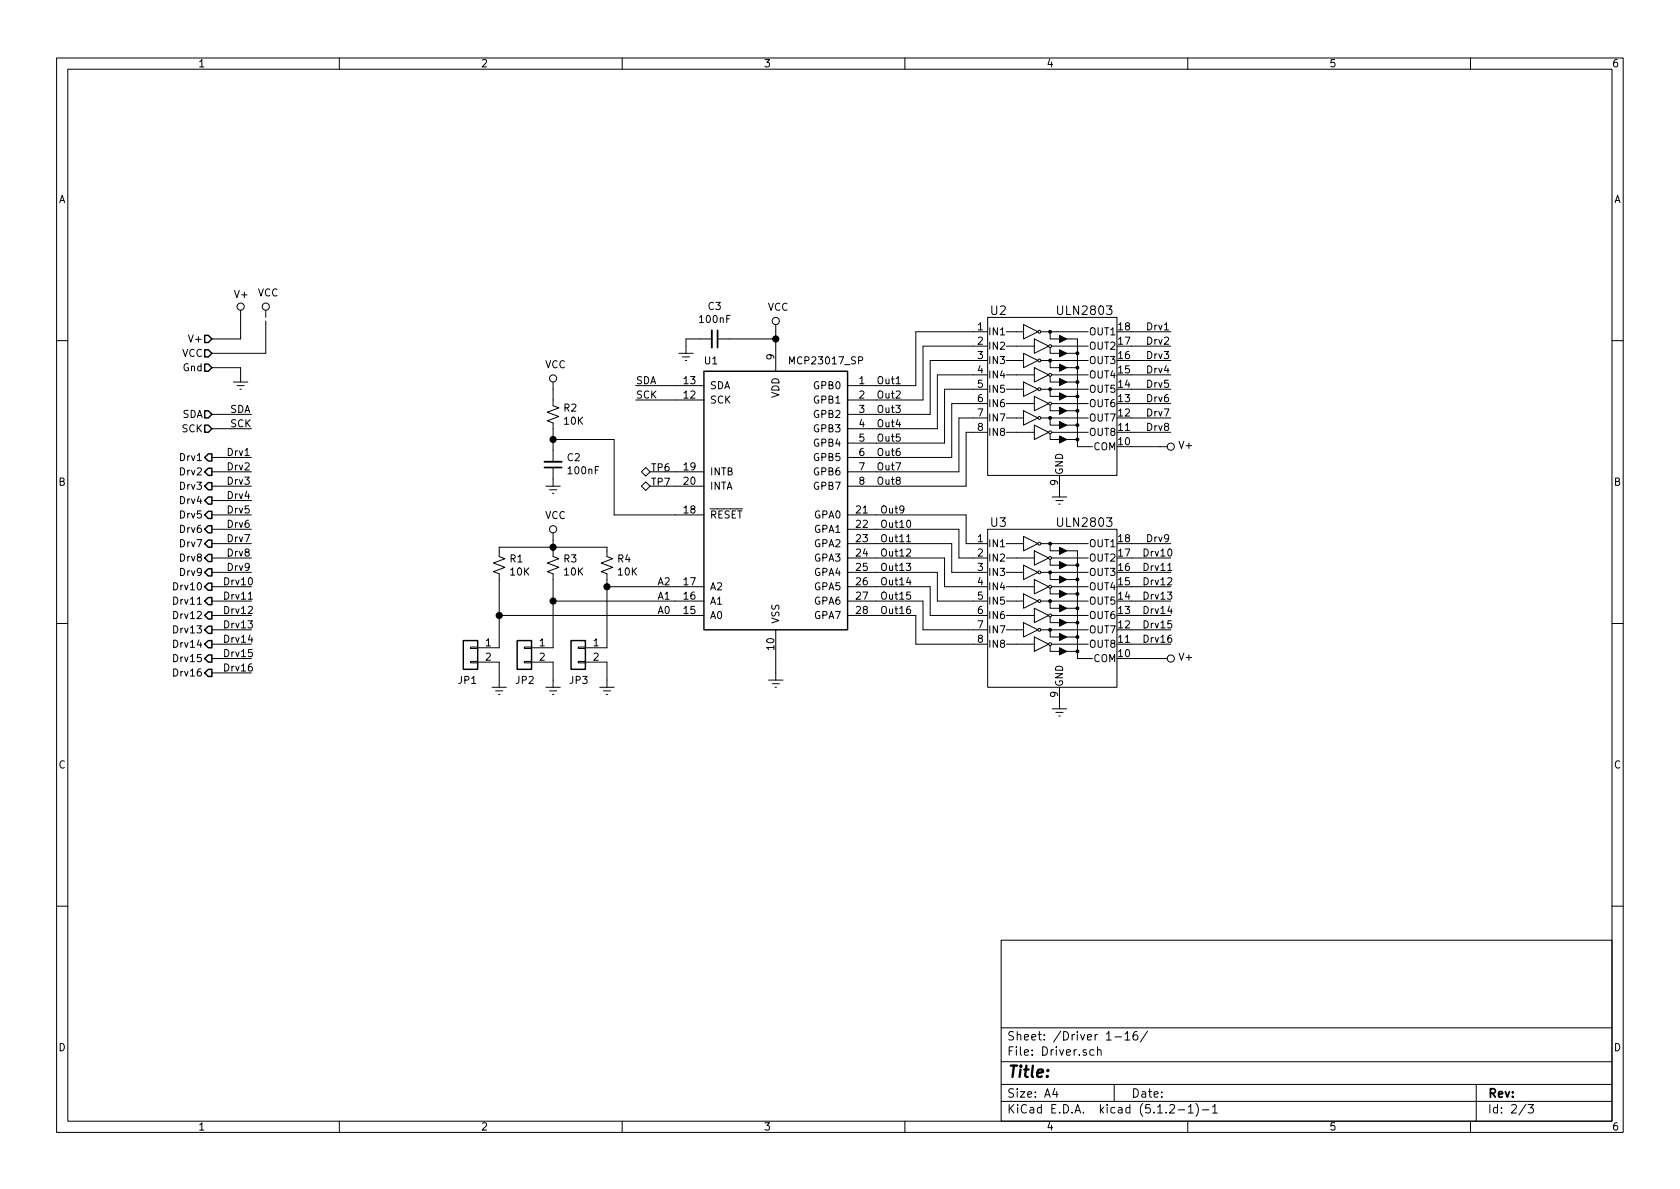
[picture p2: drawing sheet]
<svg xmlns="http://www.w3.org/2000/svg" width="297mm" height="210mm" viewBox="0 0 297 210" stroke-linecap="round" stroke-linejoin="round" font-family="sans-serif">
<g fill="none" stroke="#000" stroke-width=".18">
<path d="M10 10.3h277v189.9h-277zM12 12.2h273v186.1h-273zM60 10.3v1.9M110 10.3v1.9M160 10.3v1.9M210 10.3v1.9M260 10.3v1.9M42.5 54.9v5h-5M47 56.8v5.7h-9.5M47 54.9v1.2M125.9 59.9h-4.6v2.6M126.9 59.9h10.3"/>
<path d="M137.2 57.4v8.3M174.6 56.1h22.9v28h-22.9zM174.6 58.7h-12.7v9.5h-12M177.9 58.7h3.1M181 57.4l2.5 1.3-2.5 1.2zM182.9 59.9l2.5 1.3-2.5 1.3zM184 58.7h1.5M185.7 58.8v1.1h1.6M185.9 58.7h6.5M188.6 59.9h1.9v19.1h2.7M200 58.7h7M205.9 58.3h.7"/>
<path d="M10 60.2h2M37.5 73.3h6.9M37.5 75.8h6.9M37.5 65h5v2.6M41.3 67.6h2.5M41.9 68.2h1.3M42.4 68.8h.3M97.8 67.6v4.1l1 .4-2 .8 2 .8-2 .7 1 .4v6.9M97.8 77.7h10.8v13.4h15.9M112.4 68.2h12.1M112.4 70.7h12.1M120 62.5h2.6"/>
<path d="M120.6 63.1h1.3M121.2 63.7h.2M158.4 67.9h.8M174.6 61.2h-11.4v9.5h-13.3M174.6 73.9h-5.1v9.5h-19.6M174.6 76.4h-3.8v9.6h-20.9M174.6 63.7h-10.1v9.6h-14.6M174.6 66.3h-8.9v9.5h-15.8M174.6 68.8h-7.6v9.6h-17.1M174.6 71.4h-6.3v9.5h-18.4M177.9 63.7h3.1M177.9 76.4h5"/>
<path d="M177.9 73.9h3.1M177.9 71.4h5M177.9 68.8h3.1M177.9 66.3h5M177.9 61.2h5M181 72.6l2.5 1.3-2.5 1.3zM181 67.6l2.5 1.2-2.5 1.3zM181 62.5l2.5 1.2-2.5 1.3zM182.9 75.2l2.5 1.2-2.5 1.3zM182.9 70.1l2.5 1.3-2.5 1.2zM182.9 65l2.5 1.3-2.5 1.3zM184 63.7h1.5"/>
<path d="M184 73.9h1.5M184 68.8h1.5M185.7 76.7v1h1.6M185.7 74v1.2h1.6M185.7 71.6v1h1.6M185.7 69v1.1h1.6M185.7 66.5v1.1h1.6M185.7 63.9v1.1h1.6M185.7 61.5v1h1.6M185.9 63.7h6.5M185.9 76.4h6.5M185.9 73.9h6.5"/>
<path d="M185.9 71.4h6.5M185.9 68.8h6.5M185.9 66.3h6.5M185.9 61.2h6.5M188.6 62.5h1.9M188.6 77.7h1.9M188.6 75.2h1.9M188.6 72.6h1.9M188.6 70.1h1.9M188.6 67.6h1.9M188.6 65h1.9M200 63.7h7"/>
<path d="M200 79h6.4M200 76.4h7M200 73.9h7M200 71.4h7M200 68.8h7M200 66.3h7M200 61.2h7M285 60.2h2M37.5 91.1h6.9M37.5 83.4h6.9M37.5 86h6.9M37.5 93.6h6.9"/>
<path d="M37.5 96.1h6.9M37.5 98.7h6.9M37.5 80.9h6.9M37.5 88.5h6.9M43.3 80.6h.8M96.5 86h2.6M97.2 86.6h1.2M97.7 87.2h.2M97.8 94.2v4.2l1 .4-2 .8 2 .7-2 .8 1 .4v13h-3.8M97.8 82.7v3.3M113.4 86l.8-.8 .7 .8-.7 .7zM114.2 82.7l.7 .7-.7 .8-.8-.8z"/>
<path d="M117.5 83.4h7M117.5 86h7M149.9 98.7h17.1v5.1h7.6M149.9 91.1h20.9v5h3.8M149.9 93.6h19.6v5.1h5.1M149.9 96.1h18.4v5.1h6.3M160.2 99.6h.8l-.4 .5 .4 .1-.1 .6-.5 .1-.2-.1M160.3 97.2l.5-.1 .2 .3v.2l-.8 .7h.8M160.3 95.8h.7M160.4 92.1l.2-.1a.69 .69 0 0 1 .4 .6 .69 .69 0 0 1-.4 .7l-.2-.3-.1-.2zM174.6 93.6h22.9v27.9h-22.9zM177.9 96.1h3.1"/>
<path d="M177.9 98.7h5M181 99.9l2.5 1.3-2.5 1.3zM181 94.9l2.5 1.2-2.5 1.3zM182.9 97.4l2.5 1.3-2.5 1.2zM184 96.1h1.5M185.7 98.9v1h1.6M185.7 96.3v1.1h1.6M185.9 96.1h6.5M185.9 98.7h6.5M186.1 87.9h2.5M186.7 88.5h1.3M187.2 89.1h.3"/>
<path d="M187.3 84.1v3.8M188.6 97.4h1.9v19.1h2.7M188.6 99.9h1.9M200 96.1h7M200 98.7h7M10 110.3h2M37.5 108.8h6.9M37.5 106.3h6.9M37.5 103.8h6.9M37.5 101.2h6.9M37.5 116.5h6.9M37.5 113.9h6.9"/>
<path d="M37.5 111.4h6.9M37.5 119h6.9M43.9 107.4l.5-.2 .2 .4v.2l-.8 .7h.8M43.9 106h.7M44.2 112.3l-.3 .9h.8M83.2 117h1.3v.2h-1.3zM83.2 114.4h1.3v.3h-1.3zM84.5 114.5h3.8v-13l-1.1-.4 2.1-.8-2.1-.7 2.1-.8-1-.4v-1.6h19v1.6l1 .4-2 .8 2 .7-2 .8 1 .4v13h-3.8M84.5 117.1h3.8v4.4M88.3 108.8h36.2M92.7 117h1.3v.2h-1.3zM92.7 114.4h1.3v.3h-1.3z"/>
<path d="M94 117.1h3.8v4.4M97.8 106.3h26.7M102.2 117h1.3v.2h-1.3zM102.2 114.4h1.3v.3h-1.3zM103.5 117.1h3.8v4.4M107.3 103.8h17.2M137.2 111.4v8.9M149.9 108.8h12v5.1h12.7M149.9 103.8h14.6v5h10.1M149.9 106.3h13.3v5.1h11.4M149.9 101.2h15.8v5.1h8.9M160.6 102.1l-.3 .9h.8"/>
<path d="M160.9 107.2l-.4 .1a.87 .87 0 0 0 0 1.2l.5-.1v-.6l-.5-.1-.2 .3M161 104.7h-.6l-.1 .6 .2-.1 .4 .1 .1 .5-.2 .2-.5-.2M177.9 108.8h5M177.9 106.3h3.1M177.9 103.8h5M177.9 101.2h3.1M177.9 113.9h5M177.9 111.4h3.1M181 110.1l2.5 1.3-2.5 1.2zM181 105l2.5 1.3-2.5 1.3zM182.9 112.6l2.5 1.3-2.5 1.3zM182.9 107.6l2.5 1.2-2.5 1.3z"/>
<path d="M182.9 102.5l2.5 1.3-2.5 1.2zM184 106.3h1.5M184 101.2h1.5M184 111.4h1.5M185.7 114.2v1h1.6M185.7 111.5v1.1h1.6M185.7 109.1v1h1.6M185.7 106.4v1.2h1.6M185.7 104v1h1.6M185.7 101.3v1.2h1.6M185.9 108.8h6.5M185.9 106.3h6.5"/>
<path d="M185.9 103.8h6.5M185.9 101.2h6.5M185.9 113.9h6.5M185.9 111.4h6.5M188.6 115.2h1.9M188.6 112.6h1.9M188.6 110.1h1.9M188.6 107.6h1.9M188.6 105h1.9M188.6 102.5h1.9M200 108.8h7M200 106.3h7"/>
<path d="M200 103.8h7M200 101.2h7M200 116.5h6.4M200 113.9h7M200 111.4h7M206.5 102.3l.5-.1 .2 .3-.1 .2-.7 .7h.8M206.5 100.9h.7M206.8 107.2l-.3 .9h.8M285 110.3h2M87 121.5h2.5M87.6 122.2h1.3M88.1 122.8h.3"/>
<path d="M96.5 121.5h2.6M97.2 122.2h1.2M97.7 122.8h.2M106 121.5h2.6M106.7 122.2h1.2M107.2 122.8h.2M135.9 120.3h2.5M136.5 120.9h1.3M137 121.5h.3M186.1 125.3h2.5M186.7 126h1.3M187.2 126.6h.3"/>
<path d="M187.3 121.5v3.8M10 160.2h2M177 166.3h108v32h-108zM285 160.2h2M60 198.3v1.9M110 198.3v1.9M160 198.3v1.9M177 194.8h108M177 191.8h108M177 187.8h108M177 181.8h108M186.5 192.5l-.4 1h1"/>
<path d="M186.8 193v1M193.4 185.7l-.4-.1-.3 .3 .1 .6 .2 .1 .4-.1M194.1 185.7l.2-.1 .3 .1 .1 .9M194.1 185.1v1.5M197 191.8v3M197.1 183.4h1.2M198.9 182.8l.4-.4v1.5M198.9 183.9h.9M201 182.4a.59 .59 0 0 0-.7 .7l.1 .7 .2 .1 .5-.1 .1-.5-.2-.2-.4-.1-.3 .3M202.9 182.3l-1.3 2M206.8 195.5l.2-.2h.4l.2 .2 .1 .3-.1 .2-.8 .8h.9M208.3 196.3h1.2"/>
<path d="M210 198.3v1.9M210.1 195.8l.4-.5v1.5M210.1 196.8h.9M211.5 195.1a1.71 1.71 0 0 1 0 2.3M212.6 196.3h1.1M214.4 195.8l.4-.5v1.5M214.4 196.8h.8M260 198.3v1.9M261 191.8v6.5M269.8 195.2l-1.2 2M270.2 195.3h.9l-.5 .6 .4 .1v.7l-.2 .1-.6-.1"/>
<circle cx="42.5" cy="54.2" r=".63"/>
<circle cx="47" cy="54.2" r=".63"/>
<circle cx="137.2" cy="56.8" r=".63"/>
<circle cx="183.8" cy="58.7" r=".25"/>
<circle cx="97.8" cy="66.9" r=".63"/>
<circle cx="183.8" cy="73.9" r=".25"/>
<circle cx="183.8" cy="68.8" r=".25"/>
<circle cx="183.8" cy="63.7" r=".25"/>
<circle cx="185.7" cy="66.3" r=".25"/>
<circle cx="185.7" cy="71.4" r=".25"/>
<circle cx="185.7" cy="61.2" r=".25"/>
<circle cx="185.7" cy="76.4" r=".25"/>
<circle cx="207" cy="79" r=".63"/>
<circle cx="97.8" cy="93.6" r=".63"/>
<circle cx="183.8" cy="96.1" r=".25"/>
<circle cx="185.7" cy="98.7" r=".25"/>
<circle cx="183.8" cy="111.4" r=".25"/>
<circle cx="183.8" cy="101.2" r=".25"/>
<circle cx="183.8" cy="106.3" r=".25"/>
<circle cx="185.7" cy="108.8" r=".25"/>
<circle cx="185.7" cy="113.9" r=".25"/>
<circle cx="185.7" cy="103.8" r=".25"/>
<circle cx="207" cy="116.5" r=".63"/>
</g>
<g fill="none" stroke="#000" stroke-width=".25">
<path d="M36.2 59.3h.6l.7 .6-.7 .7h-.6zM36.2 72.6h.6l.7 .7-.7 .6h-.6zM36.2 75.2h.6l.7 .6-.7 .6h-.6zM36.2 61.8h.6l.7 .7-.7 .6h-.6zM36.2 64.4h.6l.7 .6-.7 .7h-.6zM124.5 65.7h25.4v45.7h-25.4zM36.2 88.5l.6-.6h.7v1.2h-.7zM36.2 91.1l.6-.7h.7v1.3h-.7zM36.8 80.3h.7v1.2h-.7l-.6-.6zM36.8 82.8h.7v1.3h-.7l-.6-.7zM36.8 85.3h.7v1.3h-.7l-.6-.6zM36.8 93h.7v1.2h-.7l-.6-.6z"/>
<path d="M36.8 95.5h.7v1.3h-.7l-.6-.7zM36.8 98h.7v1.3h-.7l-.6-.6zM36.2 111.4l.6-.7h.7v1.3h-.7zM36.8 100.6h.7v1.2h-.7l-.6-.6zM36.8 103.1h.7v1.3h-.7l-.6-.6zM36.8 105.7h.7v1.2h-.7l-.6-.6zM36.8 108.2h.7v1.3h-.7l-.6-.7zM36.8 113.3h.7v1.2h-.7l-.6-.6zM36.8 115.8h.7v1.3h-.7l-.6-.6zM36.8 118.4h.7v1.2h-.7l-.6-.6zM81.9 113.3h2.6v5.1h-2.6zM91.4 113.3h2.6v5.1h-2.6z"/>
<path d="M101 113.3h2.5v5.1h-2.5z"/>
</g>
<path d="M125.9 58.4v3.1M96.3 81.7h3" fill="none" stroke="#000" stroke-width=".33"/>
<path d="M126.9 58.4v3.1M96.3 82.7h3" fill="none" stroke="#000" stroke-width=".3"/>
<g fill="#000" stroke="#000" stroke-width=".25">
<circle cx="137.2" cy="59.9" r=".51"/>
<circle cx="97.8" cy="77.7" r=".51"/>
<circle cx="97.8" cy="96.8" r=".51"/>
<circle cx="88.3" cy="108.8" r=".51"/>
<circle cx="97.8" cy="106.3" r=".51"/>
<circle cx="107.3" cy="103.8" r=".51"/>
</g>
<g fill="#000" stroke="#000" stroke-width=".18">
<path d="M187.3 59.3l1.3 .6-1.3 .7zM187.3 77.1l1.3 .6-1.3 .7zM187.3 74.5l1.3 .7-1.3 .6zM187.3 72l1.3 .6-1.3 .7zM187.3 69.5l1.3 .6-1.3 .6zM187.3 66.9l1.3 .7-1.3 .6zM187.3 64.4l1.3 .6-1.3 .7zM187.3 61.8l1.3 .7-1.3 .6zM187.3 99.3l1.3 .6-1.3 .7zM187.3 96.8l1.3 .6-1.3 .6zM187.3 114.5l1.3 .7-1.3 .6zM187.3 112l1.3 .6-1.3 .7z"/>
<path d="M187.3 109.5l1.3 .6-1.3 .6zM187.3 106.9l1.3 .7-1.3 .6zM187.3 104.4l1.3 .6-1.3 .7zM187.3 101.8l1.3 .7-1.3 .6z"/>
<circle cx="185.7" cy="58.7" r=".25"/>
<circle cx="185.7" cy="63.7" r=".25"/>
<circle cx="185.7" cy="73.9" r=".25"/>
<circle cx="185.7" cy="68.8" r=".25"/>
<circle cx="190.5" cy="72.6" r=".25"/>
<circle cx="190.5" cy="65" r=".25"/>
<circle cx="190.5" cy="62.5" r=".25"/>
<circle cx="190.5" cy="70.1" r=".25"/>
<circle cx="190.5" cy="77.7" r=".25"/>
<circle cx="190.5" cy="75.2" r=".25"/>
<circle cx="190.5" cy="67.6" r=".25"/>
<circle cx="185.7" cy="96.1" r=".25"/>
<circle cx="190.5" cy="99.9" r=".25"/>
<circle cx="185.7" cy="111.4" r=".25"/>
<circle cx="185.7" cy="106.3" r=".25"/>
<circle cx="185.7" cy="101.2" r=".25"/>
<circle cx="190.5" cy="102.5" r=".25"/>
<circle cx="190.5" cy="107.6" r=".25"/>
<circle cx="190.5" cy="105" r=".25"/>
<circle cx="190.5" cy="115.2" r=".25"/>
<circle cx="190.5" cy="110.1" r=".25"/>
<circle cx="190.5" cy="112.6" r=".25"/>
</g>
<text font-size="2.8" x="178" y="190.5">Title:</text>
<g font-size="2.1">
<text x="175.2" y="55.7">U2</text>
<text x="187.2" y="55.7">ULN2803</text>
<text x="175.2" y="93.2">U3</text>
<text x="187.2" y="93.2">ULN2803</text>
<text x="178" y="184">Sheet: /Driver 1-16/</text>
<text x="178" y="186.7">File: Driver.sch</text>
<text x="178" y="196.9">KiCad E.D.A. kicad (5.1.2-1)-1</text>
<text x="178" y="194.1">Size: A4</text>
<text x="200" y="194.1">Date:</text>
<text x="263" y="194.1">Rev:</text>
<text x="263" y="196.9">Id: 2/3</text>
</g>
<g font-size="1.8">
<text x="35" y="11.9">1</text>
<text x="85" y="11.9">2</text>
<text x="135" y="11.9">3</text>
<text x="185" y="11.9">4</text>
<text x="235" y="11.9">5</text>
<text x="285" y="11.9">6</text>
<text x="10.4" y="35.9">A</text>
<text x="285.4" y="35.9">A</text>
<text x="41.3" y="52.7">V+</text>
<text x="45.6" y="52.4">VCC</text>
<text x="123.8" y="57.1">100nF</text>
<text x="125.2" y="54.8">C3</text>
<text x="135.7" y="55">VCC</text>
<text x="172.9" y="58.4">1</text>
<text x="174.7" y="59.3">IN1</text>
<text x="192.7" y="59.3">OUT1</text>
<text x="197.8" y="58.4">18</text>
<text x="202.6" y="58.4">Drv1</text>
<text x="32.2" y="63.1">VCC</text>
<text x="32.4" y="65.7">Gnd</text>
<text x="33.7" y="60.6">V+</text>
<text x="96.4" y="65.1">VCC</text>
<text x="124.6" y="64.4">U1</text>
<text x="136.9" y="63.6" transform="rotate(-90 136.9 63.6)">9</text>
<text x="140" y="64.4">MCP23017_SP</text>
<text x="172.9" y="61">2</text>
<text x="172.9" y="63.5">3</text>
<text x="174.7" y="61.8">IN2</text>
<text x="174.7" y="64.4">IN3</text>
<text x="192.7" y="64.4">OUT3</text>
<text x="192.7" y="61.8">OUT2</text>
<text x="197.8" y="63.5">16</text>
<text x="197.8" y="61">17</text>
<text x="202.6" y="61">Drv2</text>
<text x="202.6" y="63.5">Drv3</text>
<text x="112.4" y="67.9">SDA</text>
<text x="112.4" y="70.5">SCK</text>
<text x="121" y="70.5">12</text>
<text x="121" y="67.9">13</text>
<text x="125.5" y="71.4">SCK</text>
<text x="125.5" y="68.8">SDA</text>
<text x="137.8" y="70.4" transform="rotate(-90 137.8 70.4)">VDD</text>
<text x="144" y="68.8">GPB0</text>
<text x="144" y="71.4">GPB1</text>
<text x="151.9" y="67.9">1</text>
<text x="151.9" y="70.5">2</text>
<text x="154.9" y="67.9">Out1</text>
<text x="154.9" y="70.5">Out2</text>
<text x="172.9" y="66">4</text>
<text x="172.9" y="68.6">5</text>
<text x="172.9" y="71.1">6</text>
<text x="174.7" y="66.9">IN4</text>
<text x="174.7" y="69.5">IN5</text>
<text x="192.7" y="69.5">OUT5</text>
<text x="192.7" y="66.9">OUT4</text>
<text x="197.8" y="71.1">13</text>
<text x="197.8" y="68.6">14</text>
<text x="197.8" y="66">15</text>
<text x="202.6" y="66">Drv4</text>
<text x="202.6" y="68.6">Drv5</text>
<text x="202.6" y="71.1">Drv6</text>
<text x="32.2" y="73.9">SDA</text>
<text x="32.2" y="76.4">SCK</text>
<text x="40.6" y="73">SDA</text>
<text x="40.6" y="75.6">SCK</text>
<text x="99.7" y="72.8">R2</text>
<text x="99.8" y="75.1">10K</text>
<text x="144" y="73.9">GPB2</text>
<text x="144" y="76.4">GPB3</text>
<text x="151.9" y="73">3</text>
<text x="151.9" y="75.6">4</text>
<text x="154.9" y="73">Out3</text>
<text x="154.9" y="75.6">Out4</text>
<text x="172.9" y="73.7">7</text>
<text x="172.9" y="76.2">8</text>
<text x="174.7" y="72">IN6</text>
<text x="174.7" y="74.5">IN7</text>
<text x="174.7" y="77.1">IN8</text>
<text x="192.7" y="77.1">OUT8</text>
<text x="192.7" y="74.5">OUT7</text>
<text x="192.7" y="72">OUT6</text>
<text x="197.8" y="76.2">11</text>
<text x="197.8" y="73.7">12</text>
<text x="202.6" y="73.7">Drv7</text>
<text x="202.6" y="76.2">Drv8</text>
<text x="32" y="81.5">Drv1</text>
<text x="40" y="80.6">Drv1</text>
<text x="40" y="83.2">Drv2</text>
<text x="100.3" y="81.6">C2</text>
<text x="100.6" y="83.9">100nF</text>
<text x="115.2" y="83.4">TP6</text>
<text x="121" y="83.2">19</text>
<text x="144" y="79">GPB4</text>
<text x="144" y="81.5">GPB5</text>
<text x="151.9" y="78.1">5</text>
<text x="151.9" y="80.6">6</text>
<text x="151.9" y="83.2">7</text>
<text x="154.9" y="78.1">Out5</text>
<text x="154.9" y="80.6">Out6</text>
<text x="154.9" y="83.2">Out7</text>
<text x="193.3" y="79.6">COM</text>
<text x="197.8" y="78.7">10</text>
<text x="208.3" y="79.4">V+</text>
<text x="10.4" y="85.9">B</text>
<text x="32" y="84.1">Drv2</text>
<text x="32" y="86.6">Drv3</text>
<text x="32" y="89.1">Drv4</text>
<text x="40" y="85.7">Drv3</text>
<text x="40" y="88.3">Drv4</text>
<text x="115.2" y="85.9">TP7</text>
<text x="121" y="85.7">20</text>
<text x="125.5" y="84.1">INTB</text>
<text x="125.5" y="86.6">INTA</text>
<text x="144" y="84.1">GPB6</text>
<text x="144" y="86.6">GPB7</text>
<text x="151.9" y="85.7">8</text>
<text x="154.9" y="85.7">Out8</text>
<text x="187.1" y="85.8" transform="rotate(-90 187.1 85.8)">9</text>
<text x="188" y="84" transform="rotate(-90 188 84)">GND</text>
<text x="285.4" y="85.9">B</text>
<text x="32" y="91.7">Drv5</text>
<text x="32" y="94.2">Drv6</text>
<text x="40" y="90.8">Drv5</text>
<text x="40" y="93.3">Drv6</text>
<text x="40" y="95.9">Drv7</text>
<text x="96.4" y="91.8">VCC</text>
<text x="121" y="90.8">18</text>
<text x="125.5" y="91.7">RESET</text>
<text x="144" y="91.7">GPA0</text>
<text x="144" y="94.2">GPA1</text>
<text x="151.4" y="90.8">21</text>
<text x="151.4" y="93.3">22</text>
<text x="151.4" y="95.9">23</text>
<text x="155.6" y="90.8">Out9</text>
<text x="155.6" y="93.3">Out10</text>
<text x="155.6" y="95.9">Out11</text>
<text x="172.9" y="95.9">1</text>
<text x="197.8" y="95.9">18</text>
<text x="202.6" y="95.9">Drv9</text>
<text x="32" y="96.8">Drv7</text>
<text x="32" y="99.3">Drv8</text>
<text x="32" y="101.8">Drv9</text>
<text x="40" y="98.4">Drv8</text>
<text x="40" y="101">Drv9</text>
<text x="90.2" y="99.5">R1</text>
<text x="90.3" y="101.8">10K</text>
<text x="99.7" y="99.5">R3</text>
<text x="99.8" y="101.8">10K</text>
<text x="109.2" y="99.5">R4</text>
<text x="109.3" y="101.8">10K</text>
<text x="144" y="96.8">GPA2</text>
<text x="144" y="99.3">GPA3</text>
<text x="144" y="101.8">GPA4</text>
<text x="151.4" y="98.4">24</text>
<text x="151.4" y="101">25</text>
<text x="155.6" y="98.4">Out12</text>
<text x="155.6" y="101">Out13</text>
<text x="172.9" y="98.4">2</text>
<text x="172.9" y="101">3</text>
<text x="174.7" y="96.8">IN1</text>
<text x="174.7" y="99.3">IN2</text>
<text x="174.7" y="101.8">IN3</text>
<text x="192.7" y="101.8">OUT3</text>
<text x="192.7" y="99.3">OUT2</text>
<text x="192.7" y="96.8">OUT1</text>
<text x="197.8" y="101">16</text>
<text x="197.8" y="98.4">17</text>
<text x="201.9" y="98.4">Drv10</text>
<text x="201.9" y="101">Drv11</text>
<text x="31" y="104.4">Drv10</text>
<text x="31" y="106.9">Drv11</text>
<text x="39.4" y="103.5">Drv10</text>
<text x="39.4" y="106">Drv11</text>
<text x="116.2" y="106">A1</text>
<text x="116.2" y="103.5">A2</text>
<text x="121" y="106">16</text>
<text x="121" y="103.5">17</text>
<text x="125.5" y="106.9">A1</text>
<text x="125.5" y="104.4">A2</text>
<text x="144" y="104.4">GPA5</text>
<text x="144" y="106.9">GPA6</text>
<text x="151.4" y="103.5">26</text>
<text x="151.4" y="106">27</text>
<text x="155.6" y="103.5">Out14</text>
<text x="155.6" y="106">Out15</text>
<text x="172.9" y="103.5">4</text>
<text x="172.9" y="106">5</text>
<text x="174.7" y="104.4">IN4</text>
<text x="174.7" y="106.9">IN5</text>
<text x="192.7" y="106.9">OUT5</text>
<text x="192.7" y="104.4">OUT4</text>
<text x="197.8" y="106">14</text>
<text x="197.8" y="103.5">15</text>
<text x="201.9" y="103.5">Drv12</text>
<text x="201.9" y="106">Drv13</text>
<text x="31" y="109.5">Drv12</text>
<text x="31" y="112">Drv13</text>
<text x="39.4" y="108.6">Drv12</text>
<text x="39.4" y="111.1">Drv13</text>
<text x="39.4" y="113.7">Drv14</text>
<text x="116.2" y="108.6">A0</text>
<text x="121" y="108.6">15</text>
<text x="125.5" y="109.5">A0</text>
<text x="137.8" y="110.4" transform="rotate(-90 137.8 110.4)">VSS</text>
<text x="144" y="109.5">GPA7</text>
<text x="151.4" y="108.6">28</text>
<text x="155.6" y="108.6">Out16</text>
<text x="172.9" y="108.6">6</text>
<text x="172.9" y="111.1">7</text>
<text x="172.9" y="113.7">8</text>
<text x="174.7" y="109.5">IN6</text>
<text x="174.7" y="112">IN7</text>
<text x="192.7" y="112">OUT7</text>
<text x="192.7" y="109.5">OUT6</text>
<text x="197.8" y="113.7">11</text>
<text x="197.8" y="111.1">12</text>
<text x="197.8" y="108.6">13</text>
<text x="201.9" y="108.6">Drv14</text>
<text x="201.9" y="111.1">Drv15</text>
<text x="201.9" y="113.7">Drv16</text>
<text x="31" y="114.5">Drv14</text>
<text x="31" y="117.1">Drv15</text>
<text x="31" y="119.6">Drv16</text>
<text x="39.4" y="116.2">Drv15</text>
<text x="39.4" y="118.7">Drv16</text>
<text x="85.9" y="114.3">1</text>
<text x="85.9" y="116.8">2</text>
<text x="95.4" y="114.3">1</text>
<text x="95.4" y="116.8">2</text>
<text x="104.9" y="114.3">1</text>
<text x="104.9" y="116.8">2</text>
<text x="136.9" y="114.9" transform="rotate(-90 136.9 114.9)">10</text>
<text x="174.7" y="114.5">IN8</text>
<text x="192.7" y="114.5">OUT8</text>
<text x="193.3" y="117.1">COM</text>
<text x="197.8" y="116.2">10</text>
<text x="208.3" y="116.8">V+</text>
<text x="81.1" y="120.9">JP1</text>
<text x="91.2" y="120.9">JP2</text>
<text x="100.8" y="120.9">JP3</text>
<text x="187.1" y="123.3" transform="rotate(-90 187.1 123.3)">9</text>
<text x="188" y="121.5" transform="rotate(-90 188 121.5)">GND</text>
<text x="10.4" y="135.9">C</text>
<text x="285.4" y="135.9">C</text>
<text x="10.4" y="185.9">D</text>
<text x="285.4" y="185.9">D</text>
<text x="35" y="199.9">1</text>
<text x="85" y="199.9">2</text>
<text x="135" y="199.9">3</text>
<text x="185" y="199.9">4</text>
<text x="235" y="199.9">5</text>
<text x="285" y="199.9">6</text>
</g>
</svg>
